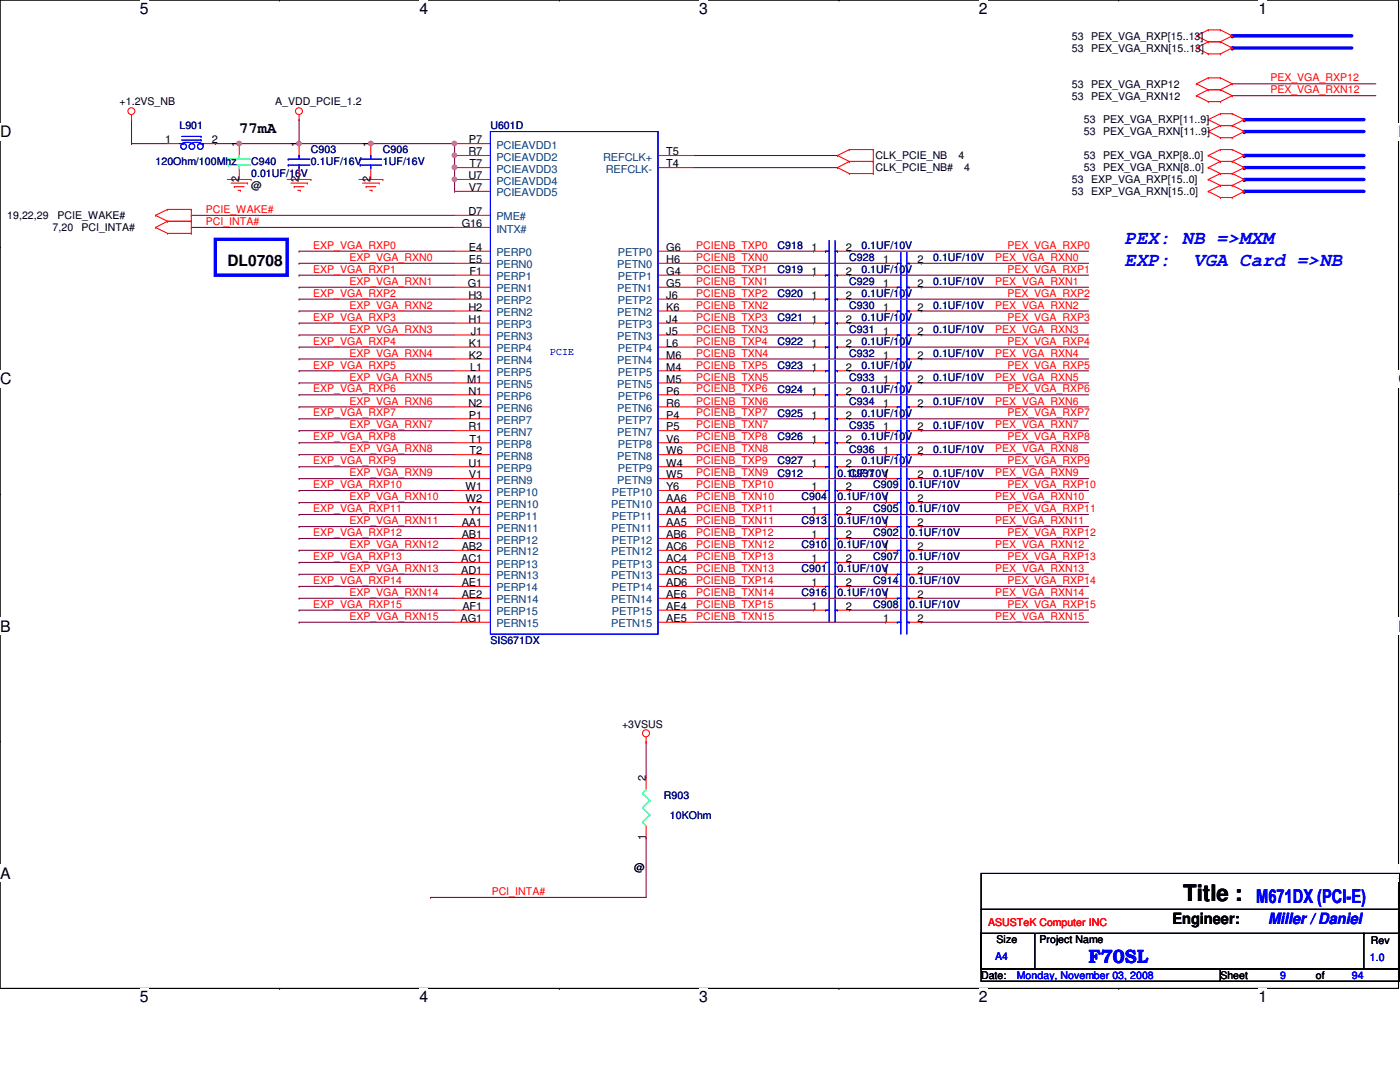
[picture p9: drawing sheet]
<svg xmlns="http://www.w3.org/2000/svg" width="279mm" height="216mm" viewBox="0 0 279 216" stroke-linecap="round" stroke-linejoin="round" font-family="sans-serif">
<path d="M0 0h279.1v197.2h-279.1z" fill="none" stroke="#000" stroke-width=".21"/>
<g fill="#fff">
<path d="M27.9 0h1.7v3.5h-1.7z"/>
<path d="M27.9 197.2h1.7v3.5h-1.7z"/>
</g>
<path d="M55.8 0h.1M55.8 197.2h.1" fill="none" stroke="#000" stroke-width=".21"/>
<g fill="#fff">
<path d="M83.7 0h1.7v3.5h-1.7z"/>
<path d="M83.7 197.2h1.7v3.5h-1.7z"/>
</g>
<path d="M111.6 0h.1M111.6 197.2h.1" fill="none" stroke="#000" stroke-width=".21"/>
<g fill="#fff">
<path d="M139.5 0h1.8v3.5h-1.8z"/>
<path d="M139.5 197.2h1.8v3.5h-1.8z"/>
</g>
<path d="M167.4 0h.1M167.4 197.2h.1" fill="none" stroke="#000" stroke-width=".21"/>
<g fill="#fff">
<path d="M195.3 0h1.8v3.5h-1.8z"/>
<path d="M195.3 197.2h1.8v3.5h-1.8z"/>
</g>
<path d="M223.3 0h.1M223.3 197.2h.1" fill="none" stroke="#000" stroke-width=".21"/>
<g fill="#fff">
<path d="M251.2 0h1.7v3.5h-1.7z"/>
<path d="M251.2 197.2h1.7v3.5h-1.7z"/>
<path d="M0 24.6h2.2v3.5h-2.2z"/>
<path d="M279.1 24.6h.3v3.5h-.3z"/>
<path d="M0 73.9h2.2v3.5h-2.2z"/>
<path d="M279.1 73.9h.3v3.5h-.3z"/>
</g>
<path d="M0 49.3h.1M279.1 49.3h.1" fill="none" stroke="#000" stroke-width=".21"/>
<g fill="#fff">
<path d="M0 123.2h2.1v3.5h-2.1z"/>
<path d="M279.1 123.2h.3v3.5h-.3z"/>
</g>
<path d="M0 98.6h.1M279.1 98.6h.1" fill="none" stroke="#000" stroke-width=".21"/>
<path d="M0 98.6h.1M279.1 98.6h.1" fill="none" stroke="#000" stroke-width=".2"/>
<g fill="#fff">
<path d="M0 172.6h2.1v3.4h-2.1z"/>
<path d="M279.1 172.6h.3v3.4h-.3z"/>
</g>
<path d="M0 147.9h.1M279.1 147.9h.1" fill="none" stroke="#000" stroke-width=".21"/>
<path d="M90.7 31h.1M90.7 28.7v2.3M169.5 97.9h.1M169.5 97.9h47.8M138.5 124.2h38.2M176.7 124.2h.1" fill="none" stroke="#800040" stroke-width=".21"/>
<circle cx="90.7" cy="31" r=".45" fill="#f0f"/>
<circle cx="90.7" cy="31" r=".45" fill="none" stroke="#f0f" stroke-width=".21"/>
<path d="M90.7 35.8h.1M90.7 33.4v2.4" fill="none" stroke="#800040" stroke-width=".21"/>
<circle cx="90.7" cy="35.8" r=".45" fill="#f0f"/>
<circle cx="90.7" cy="35.8" r=".45" fill="none" stroke="#f0f" stroke-width=".21"/>
<path d="M90.7 33.4h.1M90.7 31v2.4" fill="none" stroke="#800040" stroke-width=".21"/>
<circle cx="90.7" cy="33.4" r=".46" fill="#f0f"/>
<circle cx="90.7" cy="33.4" r=".46" fill="none" stroke="#f0f" stroke-width=".21"/>
<g fill="none" stroke="#800040" stroke-width=".21">
<path d="M74 28.7h.1M74 28.7h16.7M90.7 38.2h.1M90.7 35.8v2.4M138.5 31h28.6M167.1 31h.1M138.5 97.9h23.8M162.3 97.9h.1M128.9 148h.1M128.9 148v7.2M85.9 179.1h.1M128.9 167.1h.1"/>
<path d="M128.9 167.1v12h-43"/>
</g>
<circle cx="90.7" cy="28.6" r=".45" fill="#f0f"/>
<circle cx="90.7" cy="28.6" r=".45" fill="none" stroke="#f0f" stroke-width=".21"/>
<circle cx="74" cy="28.6" r=".46" fill="#f0f"/>
<circle cx="74" cy="28.6" r=".46" fill="none" stroke="#f0f" stroke-width=".21"/>
<g fill="none" stroke="#800040" stroke-width=".21">
<path d="M59.7 28.7h.1M59.7 28.7h14.3M138.5 33.4h28.6M167.1 33.4h.1M38.2 43h.1M38.2 43h52.5M138.5 52.5h38.2M138.5 54.9h23.8M138.5 57.3h38.2M138.5 59.7h23.8M162.3 54.9h.1M162.3 59.7h.1"/>
<path d="M169.5 54.9h.1M169.5 54.9h47.8M176.7 52.5h.1M176.7 57.3h.1M183.9 57.3h.1M183.9 57.3h33.4M138.5 62.1h38.2M138.5 64.5h23.8M138.5 66.8h38.2M138.5 69.3h23.8M138.5 71.6h38.2M138.5 74h23.8"/>
<path d="M138.5 76.4h38.2M138.5 78.8h23.8M162.3 64.5h.1M162.3 69.3h.1M162.3 74h.1M162.3 78.8h.1M176.7 62.1h.1M176.7 66.8h.1M176.7 71.6h.1M176.7 76.4h.1M138.5 88.3h23.8M138.5 90.7h38.2"/>
<path d="M138.5 93.1h23.8M138.5 95.5h38.2M138.5 81.2h38.2M138.5 83.6h23.8M138.5 85.9h38.2M162.3 83.6h.1M162.3 88.3h.1M162.3 93.1h.1M169.5 88.3h.1M169.5 93.1h.1M169.5 88.3h47.8M169.5 93.1h47.8"/>
<path d="M176.7 81.2h.1M176.7 85.9h.1M176.7 90.7h.1M176.7 95.5h.1M183.9 90.7h.1M183.9 95.5h.1M183.9 90.7h33.4M183.9 95.5h33.4M138.5 100.3h38.2M138.5 102.7h23.8M138.5 105.1h38.2M138.5 107.4h23.8"/>
<path d="M138.5 109.8h38.2M138.5 112.2h23.8M138.5 114.6h38.2M138.5 117h23.8M138.5 119.4h38.2M162.3 102.7h.1M162.3 107.4h.1M162.3 112.2h.1M162.3 117h.1M169.5 102.7h.1M169.5 107.4h.1M169.5 112.2h.1"/>
<path d="M169.5 117h.1M169.5 102.7h47.8M169.5 107.4h47.8M169.5 112.2h47.8M169.5 117h47.8M176.7 100.3h.1M176.7 105.1h.1M176.7 109.8h.1M176.7 114.6h.1M176.7 119.4h.1M183.9 100.3h.1M183.9 105.1h.1"/>
<path d="M183.9 109.8h.1M183.9 114.6h.1M183.9 119.4h.1M183.9 100.3h33.4M183.9 105.1h33.4M183.9 109.8h33.4M183.9 114.6h33.4M183.9 119.4h33.4M138.5 121.8h23.8M162.3 121.8h.1M169.5 121.8h.1M169.5 121.8h47.8"/>
<path d="M183.9 124.2h.1M183.9 124.2h33.4"/>
</g>
<circle cx="59.7" cy="28.6" r=".45" fill="#f0f"/>
<circle cx="59.7" cy="28.6" r=".45" fill="none" stroke="#f0f" stroke-width=".21"/>
<g fill="none" stroke="#800040" stroke-width=".21">
<path d="M26.2 28.7h.1M26.2 23.9h.1M26.2 28.7h7.2M26.2 23.9v4.8M47.8 28.7h.1M59.7 23.9h.1M59.7 23.9v4.8h-11.9M38.2 45.4h.1M38.2 45.4h52.5M138.5 50.1h23.8M162.3 50.1h.1M169.5 59.7h.1"/>
<path d="M169.5 50.1h.1M169.5 59.7h47.8M169.5 50.1h47.8M183.9 52.5h.1M183.9 52.5h33.4M169.5 64.5h.1M169.5 74h.1M169.5 78.8h.1M169.5 69.3h.1M169.5 64.5h47.8M169.5 74h47.8M169.5 78.8h47.8"/>
<path d="M169.5 69.3h47.8M183.9 62.1h.1M183.9 66.8h.1M183.9 76.4h.1M183.9 71.6h.1M183.9 62.1h33.4M183.9 66.8h33.4M183.9 76.4h33.4M183.9 71.6h33.4M169.5 83.6h.1M169.5 83.6h47.8M183.9 81.2h.1"/>
<path d="M183.9 85.9h.1M183.9 81.2h33.4M183.9 85.9h33.4"/>
</g>
<circle cx="47.7" cy="28.6" r=".45" fill="#f0f"/>
<circle cx="47.7" cy="28.6" r=".45" fill="none" stroke="#f0f" stroke-width=".21"/>
<g fill="none" stroke="#800040" stroke-width=".21">
<path d="M43 28.7h.1M43 28.7h4.8M59.7 50.1h.1M59.7 52.5h.1M59.7 54.9h.1M59.7 57.3h.1M59.7 59.7h.1M59.7 50.1h31M59.7 52.5h31M59.7 54.9h31M59.7 57.3h31M59.7 59.7h31"/>
<path d="M59.7 62.1h.1M59.7 64.5h.1M59.7 66.8h.1M59.7 69.3h.1M59.7 71.6h.1M59.7 74h.1M59.7 76.4h.1M59.7 78.8h.1M59.7 62.1h31M59.7 64.5h31M59.7 66.8h31M59.7 69.3h31"/>
<path d="M59.7 71.6h31M59.7 74h31M59.7 76.4h31M59.7 78.8h31M59.7 81.2h.1M59.7 83.6h.1M59.7 85.9h.1M59.7 88.3h.1M59.7 90.7h.1M59.7 93.1h.1M59.7 95.5h.1M59.7 97.9h.1"/>
<path d="M59.7 81.2h31M59.7 83.6h31M59.7 85.9h31M59.7 88.3h31M59.7 90.7h31M59.7 93.1h31M59.7 95.5h31M59.7 97.9h31M59.7 100.3h.1M59.7 102.7h.1M59.7 105.1h.1M59.7 107.4h.1"/>
<path d="M59.7 109.8h.1M59.7 112.2h.1M59.7 117h.1M59.7 119.4h.1M59.7 114.6h.1M59.7 100.3h31M59.7 102.7h31M59.7 105.1h31M59.7 107.4h31M59.7 109.8h31M59.7 112.2h31M59.7 117h31"/>
<path d="M59.7 119.4h31M59.7 114.6h31M59.7 121.8h.1M59.7 124.2h.1M59.7 121.8h31M59.7 124.2h31"/>
</g>
<path d="M245.9 9.6h23.9" fill="none" stroke="#00f" stroke-width=".68"/>
<circle cx="245.9" cy="9.6" r=".34" fill="#00f"/>
<path d="M245.9 7.2h23.9" fill="none" stroke="#00f" stroke-width=".68"/>
<circle cx="245.9" cy="7.2" r=".34" fill="#00f"/>
<path d="M245.9 16.7h.1M245.9 16.7h28.7" fill="none" stroke="#800040" stroke-width=".21"/>
<path d="M248.3 31h23.9" fill="none" stroke="#00f" stroke-width=".68"/>
<circle cx="248.3" cy="31" r=".34" fill="#00f"/>
<path d="M248.3 33.4h23.9" fill="none" stroke="#00f" stroke-width=".68"/>
<circle cx="248.3" cy="33.4" r=".34" fill="#00f"/>
<path d="M248.3 35.8h23.9" fill="none" stroke="#00f" stroke-width=".68"/>
<circle cx="248.3" cy="35.8" r=".34" fill="#00f"/>
<path d="M248.3 38.2h23.9" fill="none" stroke="#00f" stroke-width=".68"/>
<circle cx="248.3" cy="38.2" r=".34" fill="#00f"/>
<path d="M245.9 19.1h.1M245.9 19.1h28.7" fill="none" stroke="#800040" stroke-width=".21"/>
<path d="M248.3 26.2h23.9" fill="none" stroke="#00f" stroke-width=".68"/>
<circle cx="248.3" cy="26.2" r=".34" fill="#00f"/>
<path d="M248.3 23.9h23.9" fill="none" stroke="#00f" stroke-width=".68"/>
<circle cx="248.3" cy="23.9" r=".34" fill="#00f"/>
<g fill="none" stroke="#f00" stroke-width=".21">
<path d="M238.8 7.2h.1M238.8 9.6h.1M238.8 16.7h.1M238.8 19.1h.1M238.8 7.2l2.3 1.1M238.8 9.6l2.3 1.2M238.8 16.7l2.3 1.2M238.8 19.1l2.3 1.2M241.1 6h.1M241.1 8.3h.1M241.1 10.8h.1M241.1 15.5h.1"/>
<path d="M241.1 17.9h.1M241.1 6l-2.3 1.2M241.1 6h2.4M241.1 8.3h2.4M241.1 8.3l-2.3 1.3M241.1 10.8h2.4M241.1 15.5l-2.3 1.2M241.1 15.5h2.4M241.1 17.9h2.4M241.1 17.9l-2.3 1.2M243.5 6h.1M243.5 8.3h.1"/>
<path d="M243.5 10.8h.1M243.5 15.5h.1M243.5 17.9h.1M243.5 6l2.4 1.2M243.5 8.3l2.4 1.3M243.5 15.5l2.4 1.2M243.5 17.9l2.4 1.2M245.9 7.2h.1M245.9 9.6h.1M245.9 16.7h.1M245.9 19.1h.1M245.9 7.2l-2.4 1.1"/>
<path d="M245.9 9.6l-2.4 1.2M245.9 16.7l-2.4 1.2M245.9 19.1l-2.4 1.2M26.2 23.9h.1M26.2 22.9v1M33.4 28.7h2.4M40.6 28.7h2.4M45.4 35.8h4.7M46.1 36.5h3.3M46.8 37.3h.1M46.8 37.3h1.9M47.5 38h.5"/>
<path d="M47.8 28.7v2.3M47.8 33.4v2.4M48 38h.1M49.4 36.5h.1M50.1 35.8h.1M57.3 35.8h4.8M58 36.5h3.3M58.7 37.3h.1M58.7 37.3h2M59.4 38h.5M59.7 23.9h.1M59.7 22.9v1"/>
<path d="M59.7 28.7v2.3M59.7 33.4v2.4M59.9 38h.1M61.3 36.5h.1M62.1 35.8h.1M71.6 35.8h4.8M72.3 36.5h3.4M73.1 37.3h.1M73.1 37.3h1.9M73.8 38h.5M74 28.7v2.3M74 33.4v2.4"/>
<path d="M74.3 38h.1M75.7 36.5h.1M76.4 35.8h.1M90.7 35.8h7.2M90.7 28.7h7.2M90.7 31h7.2M90.7 33.4h7.2M90.7 38.2h7.2M131.3 31h7.2M131.3 33.4h7.2M167.1 31h.1M167.1 33.4h.1"/>
<path d="M167.1 31l2.4 1.2M167.1 33.4l2.4 1.2M169.5 29.8h.1M169.5 32.2h.1M169.5 34.6h.1M169.5 29.8l-2.4 1.2M169.5 29.8h4.8M169.5 32.2h4.8M169.5 32.2l-2.4 1.2M169.5 34.6h4.8M174.3 29.8h.1M174.3 32.2h.1"/>
<path d="M174.3 34.6h.1M174.3 29.8v4.8M241.1 31h.1M241.1 33.4h.1M241.1 35.8h.1M241.1 38.2h.1M241.1 26.2h.1M241.1 23.9h.1M241.1 20.3h.1M241.1 31l2.4 1.2M241.1 33.4l2.4 1.2M241.1 35.8l2.4 1.2"/>
<path d="M241.1 38.2l2.4 1.2M241.1 26.2l2.4 1.3M241.1 23.9l2.4 1.2M241.1 20.3h2.4M243.5 29.8h.1M243.5 32.2h.1M243.5 34.6h.1M243.5 37h.1M243.5 39.4h.1M243.5 25.1h.1M243.5 27.5h.1M243.5 22.7h.1"/>
<path d="M243.5 20.3h.1M243.5 29.8h2.4M243.5 32.2h2.4M243.5 34.6h2.4M243.5 29.8l-2.4 1.2M243.5 32.2l-2.4 1.2M243.5 34.6l-2.4 1.2M243.5 37h2.4M243.5 37l-2.4 1.2M243.5 39.4h2.4M243.5 25.1l-2.4 1.1M243.5 25.1h2.4"/>
<path d="M243.5 27.5h2.4M243.5 22.7l-2.4 1.2M243.5 22.7h2.4M245.9 29.8h.1M245.9 32.2h.1M245.9 34.6h.1M245.9 37h.1M245.9 39.4h.1M245.9 25.1h.1M245.9 27.5h.1M245.9 22.7h.1M245.9 29.8l2.4 1.2"/>
<path d="M245.9 32.2l2.4 1.2M245.9 34.6l2.4 1.2M245.9 37l2.4 1.2M245.9 25.1l2.4 1.1M245.9 22.7l2.4 1.2M248.3 31h.1M248.3 33.4h.1M248.3 35.8h.1M248.3 38.2h.1M248.3 26.2h.1M248.3 23.9h.1M248.3 31l-2.4 1.2"/>
<path d="M248.3 33.4l-2.4 1.2M248.3 35.8l-2.4 1.2M248.3 38.2l-2.4 1.2M248.3 26.2l-2.4 1.3M248.3 23.9l-2.4 1.2M31 43h.1M31 45.4h.1M31 43l2.4 1.2M31 45.4l2.4 1.2M33.4 41.8h.1M33.4 44.2h.1M33.4 46.6h.1"/>
<path d="M33.4 41.8l-2.4 1.2M33.4 41.8h4.8M33.4 44.2h4.8M33.4 44.2l-2.4 1.2M33.4 46.6h4.8M38.2 41.8h.1M38.2 44.2h.1M38.2 46.6h.1M38.2 41.8v4.8M90.7 59.7h7.2M90.7 52.5h7.2M90.7 50.1h7.2"/>
<path d="M90.7 54.9h7.2M90.7 57.3h7.2M90.7 43h7.2M90.7 45.4h7.2M131.3 59.7h7.2M131.3 52.5h7.2M131.3 50.1h7.2M131.3 54.9h7.2M131.3 57.3h7.2M162.3 59.7h2.5M162.3 50.1h2.5M162.3 54.9h2.5"/>
<path d="M167.1 59.7h2.4M167.1 50.1h2.4M167.1 54.9h2.4M176.7 52.5h2.4M176.7 57.3h2.4M181.4 52.5h2.5M181.4 57.3h2.5M90.7 78.8h7.2M90.7 71.6h7.2M90.7 64.5h7.2M90.7 62.1h7.2M90.7 66.8h7.2"/>
<path d="M90.7 74h7.2M90.7 69.3h7.2M90.7 76.4h7.2M131.3 78.8h7.2M131.3 71.6h7.2M131.3 64.5h7.2M131.3 62.1h7.2M131.3 66.8h7.2M131.3 74h7.2M131.3 69.3h7.2M131.3 76.4h7.2M162.3 78.8h2.5"/>
<path d="M162.3 64.5h2.5M162.3 74h2.5M162.3 69.3h2.5M167.1 78.8h2.4M167.1 64.5h2.4M167.1 74h2.4M167.1 69.3h2.4M176.7 71.6h2.4M176.7 62.1h2.4M176.7 66.8h2.4M176.7 76.4h2.4M181.4 71.6h2.5"/>
<path d="M181.4 62.1h2.5M181.4 66.8h2.5M181.4 76.4h2.5M90.7 85.9h7.2M90.7 93.1h7.2M90.7 97.9h7.2M90.7 95.5h7.2M90.7 81.2h7.2M90.7 88.3h7.2M90.7 90.7h7.2M90.7 83.6h7.2M131.3 85.9h7.2"/>
<path d="M131.3 93.1h7.2M131.3 97.9h7.2M131.3 95.5h7.2M131.3 81.2h7.2M131.3 88.3h7.2M131.3 90.7h7.2M131.3 83.6h7.2M162.3 93.1h2.5M162.3 97.9h2.5M162.3 88.3h2.5M162.3 83.6h2.5M167.1 93.1h2.4"/>
<path d="M167.1 97.9h2.4M167.1 88.3h2.4M167.1 83.6h2.4M176.7 85.9h2.4M176.7 95.5h2.4M176.7 81.2h2.4M176.7 90.7h2.4M181.4 85.9h2.5M181.4 95.5h2.5M181.4 81.2h2.5M181.4 90.7h2.5M90.7 100.3h7.2"/>
<path d="M90.7 112.2h7.2M90.7 102.7h7.2M90.7 114.6h7.2M90.7 105.1h7.2M90.7 119.4h7.2M90.7 107.4h7.2M90.7 109.8h7.2M90.7 117h7.2M131.3 100.3h7.2M131.3 112.2h7.2M131.3 102.7h7.2M131.3 114.6h7.2"/>
<path d="M131.3 105.1h7.2M131.3 119.4h7.2M131.3 107.4h7.2M131.3 109.8h7.2M131.3 117h7.2M162.3 112.2h2.5M162.3 102.7h2.5M162.3 107.4h2.5M162.3 117h2.5M167.1 112.2h2.4M167.1 102.7h2.4M167.1 107.4h2.4"/>
<path d="M167.1 117h2.4M176.7 100.3h2.4M176.7 114.6h2.4M176.7 105.1h2.4M176.7 119.4h2.4M176.7 109.8h2.4M181.4 100.3h2.5M181.4 114.6h2.5M181.4 105.1h2.5M181.4 119.4h2.5M181.4 109.8h2.5M90.7 124.2h7.2"/>
<path d="M90.7 121.8h7.2M131.3 124.2h7.2M131.3 121.8h7.2M162.3 121.8h2.5M167.1 121.8h2.4M176.7 124.2h2.4M181.4 124.2h2.5M128.9 148h.1M128.9 147.1v.9M128.9 155.2v2.4M128.9 164.8v2.3"/>
<circle cx="26.2" cy="22.2" r=".69"/>
<circle cx="59.7" cy="22.2" r=".69"/>
<circle cx="128.9" cy="146.3" r=".7"/>
</g>
<path d="M195.8 174.3h83.6v19.1h-83.6zM195.8 186.2h10.7v7.2h-10.7zM195.8 193.4h47.7v2.4h-47.7zM195.8 181.4h83.6M206.8 186.2h65.4M243.5 193.4h35.9v2.4h-35.9zM272.2 186.2h7.2v7.2h-7.2zM272.2 186.2h.1M279.4 181.4h.1" fill="none" stroke="#000" stroke-width=".21"/>
<path d="M43 47.8h14.3v7.1h-14.3z" fill="none" stroke="#00f" stroke-width=".68"/>
<g fill="none" stroke="#00f" stroke-width=".21">
<path d="M35.8 28.7h.7M36.3 27.9h3.8M36.3 27.2h3.8M36.5 28.5l.8-.1 .9 .1M36.5 28.7h.1M38.4 28.5l.8-.1 .9 .2M39.9 28.7h.7M40.1 27.9h.1M40.1 27.2h.1M40.6 28.7h.1M57.5 31.7h.1M57.5 32.9h.1"/>
<path d="M57.5 31.7h4.3M57.5 32.9h4.3M59.7 31h.1M59.7 33.4h.1M59.7 31v.7M59.7 32.9v.5M71.9 31.7h.1M71.9 32.9h.1M71.9 31.7h4.3M71.9 32.9h4.3M74 31h.1M74 33.4h.1"/>
<path d="M74 31v.7M74 32.9v.5M97.9 26.2h33.4v100.3h-33.4zM164.8 59.7h.1M164.8 50.1h.1M164.8 54.9h.1M164.8 59.7h.7M164.8 50.1h.7M164.8 54.9h.7M165.5 52.3h.1M165.5 57.1h.1M165.5 48v4.3"/>
<path d="M165.5 52.7v4.4M165.5 57.5v4.3M166.7 52.3h.1M166.7 57.1h.1M166.7 48v4.3M166.7 52.7v4.4M166.7 57.5v4.3M166.7 59.7h.4M166.7 50.1h.4M166.7 54.9h.4M167.1 59.7h.1M167.1 50.1h.1"/>
<path d="M167.1 54.9h.1M179.1 52.5h.1M179.1 57.3h.1M179.1 52.5h.7M179.1 57.3h.7M179.8 54.7h.1M179.8 59.4h.1M179.8 50.4v4.3M179.8 55.2v4.2M179.8 59.9v4.3M181 54.7h.1M181 59.4h.1"/>
<path d="M181 50.4v4.3M181 55.2v4.2M181 59.9v4.3M181 52.5h.4M181 57.3h.4M181.4 52.5h.1M181.4 57.3h.1M164.8 78.8h.1M164.8 64.5h.1M164.8 74h.1M164.8 69.3h.1M164.8 78.8h.7"/>
<path d="M164.8 64.5h.7M164.8 74h.7M164.8 69.3h.7M165.5 61.8h.1M165.5 66.6h.1M165.5 76.2h.1M165.5 71.4h.1M165.5 62.3v4.3M165.5 67.1v4.3M165.5 71.9v4.3M165.5 76.6v4.3M166.7 61.8h.1"/>
<path d="M166.7 66.6h.1M166.7 76.2h.1M166.7 71.4h.1M166.7 62.3v4.3M166.7 67.1v4.3M166.7 71.9v4.3M166.7 76.6v4.3M166.7 78.8h.4M166.7 64.5h.4M166.7 74h.4M166.7 69.3h.4M167.1 78.8h.1"/>
<path d="M167.1 64.5h.1M167.1 74h.1M167.1 69.3h.1M179.1 71.6h.1M179.1 62.1h.1M179.1 66.8h.1M179.1 76.4h.1M179.1 71.6h.7M179.1 62.1h.7M179.1 66.8h.7M179.1 76.4h.7M179.8 73.8h.1"/>
<path d="M179.8 64.2h.1M179.8 69h.1M179.8 78.6h.1M179.8 64.7v4.3M179.8 69.5v4.3M179.8 74.3v4.3M179.8 79v4.3M181 73.8h.1M181 64.2h.1M181 69h.1M181 78.6h.1M181 64.7v4.3"/>
<path d="M181 69.5v4.3M181 74.3v4.3M181 79v4.3M181 71.6h.4M181 62.1h.4M181 66.8h.4M181 76.4h.4M181.4 71.6h.1M181.4 62.1h.1M181.4 66.8h.1M181.4 76.4h.1M164.8 93.1h.1"/>
<path d="M164.8 97.9h.1M164.8 88.3h.1M164.8 83.6h.1M164.8 93.1h.7M164.8 97.9h.7M164.8 88.3h.7M164.8 83.6h.7M165.5 80.9h.1M165.5 95.2h.1M165.5 90.5h.1M165.5 85.7h.1M165.5 81.4v4.3"/>
<path d="M165.5 86.2v4.3M165.5 91v4.2M165.5 95.8v4.2M166.7 80.9h.1M166.7 95.2h.1M166.7 90.5h.1M166.7 85.7h.1M166.7 81.4v4.3M166.7 86.2v4.3M166.7 91v4.2M166.7 95.8v4.2M166.7 93.1h.4"/>
<path d="M166.7 97.9h.4M166.7 88.3h.4M166.7 83.6h.4M167.1 93.1h.1M167.1 97.9h.1M167.1 88.3h.1M167.1 83.6h.1M179.1 85.9h.1M179.1 95.5h.1M179.1 81.2h.1M179.1 90.7h.1M179.1 85.9h.7"/>
<path d="M179.1 95.5h.7M179.1 81.2h.7M179.1 90.7h.7M179.8 88.1h.1M179.8 97.7h.1M179.8 83.3h.1M179.8 92.9h.1M179.8 83.8v4.3M179.8 88.6v4.3M179.8 93.3v4.4M179.8 98.1v4.3M181 88.1h.1"/>
<path d="M181 97.7h.1M181 83.3h.1M181 92.9h.1M181 83.8v4.3M181 88.6v4.3M181 93.3v4.4M181 98.1v4.3M181 85.9h.4M181 95.5h.4M181 81.2h.4M181 90.7h.4M181.4 85.9h.1"/>
<path d="M181.4 95.5h.1M181.4 81.2h.1M181.4 90.7h.1M164.8 112.2h.1M164.8 102.7h.1M164.8 107.4h.1M164.8 117h.1M164.8 112.2h.7M164.8 102.7h.7M164.8 107.4h.7M164.8 117h.7M165.5 114.4h.1"/>
<path d="M165.5 104.8h.1M165.5 100h.1M165.5 109.6h.1M165.5 119.1h.1M165.5 100.5v4.3M165.5 105.3v4.3M165.5 110.1v4.3M165.5 114.9v4.2M165.5 119.6v4.3M166.7 114.4h.1M166.7 104.8h.1M166.7 100h.1"/>
<path d="M166.7 109.6h.1M166.7 119.1h.1M166.7 100.5v4.3M166.7 105.3v4.3M166.7 110.1v4.3M166.7 114.9v4.2M166.7 119.6v4.3M166.7 112.2h.4M166.7 102.7h.4M166.7 107.4h.4M166.7 117h.4M167.1 112.2h.1"/>
<path d="M167.1 102.7h.1M167.1 107.4h.1M167.1 117h.1M179.1 100.3h.1M179.1 114.6h.1M179.1 105.1h.1M179.1 119.4h.1M179.1 109.8h.1M179.1 100.3h.7M179.1 114.6h.7M179.1 105.1h.7M179.1 119.4h.7"/>
<path d="M179.1 109.8h.7M179.8 102.4h.1M179.8 116.8h.1M179.8 107.2h.1M179.8 112h.1M179.8 102.9v4.3M179.8 107.7v4.3M179.8 112.4v4.4M179.8 117.2v4.3M181 102.4h.1M181 116.8h.1M181 107.2h.1"/>
<path d="M181 112h.1M181 102.9v4.3M181 107.7v4.3M181 112.4v4.4M181 117.2v4.3M181 100.3h.4M181 114.6h.4M181 105.1h.4M181 119.4h.4M181 109.8h.4M181.4 100.3h.1M181.4 114.6h.1"/>
<path d="M181.4 105.1h.1M181.4 119.4h.1M181.4 109.8h.1M164.8 121.8h.1M164.8 121.8h.7M165.5 123.9h.1M166.7 123.9h.1M166.7 121.8h.4M167.1 121.8h.1M179.1 124.2h.1M179.1 124.2h.7M179.8 126.3h.1"/>
<path d="M179.8 121.5h.1M179.8 122v4.3M181 126.3h.1M181 121.5h.1M181 122v4.3M181 124.2h.4M181.4 124.2h.1"/>
<circle cx="36.6" cy="29.2" r=".57"/>
<circle cx="38.3" cy="29.2" r=".57"/>
<circle cx="40" cy="29.2" r=".57"/>
</g>
<g fill="none" stroke="#00ff80" stroke-width=".21">
<path d="M45.6 31.7h.1M45.6 32.9h.1M45.6 31.7h4.3M45.6 32.9h4.3M47.8 31h.1M47.8 33.4h.1M47.8 31v.7M47.8 32.9v.5M128.2 158.3h.1M128.2 158.3l1.5 1.4M128.9 157.6h.1M128.9 157.6l-.7 .7"/>
<path d="M129.7 159.7h.1M129.7 159.7l-1.5 1.5M128.2 164h.1M128.2 161.2h.1M128.2 164l.7 .8M128.2 161.2l1.5 1.4M129.7 162.6h.1M129.7 162.6l-1.5 1.4"/>
</g>
<circle cx="90.7" cy="31" r=".45" fill="#f0f"/>
<circle cx="90.7" cy="31" r=".45" fill="none" stroke="#f0f" stroke-width=".21"/>
<circle cx="90.7" cy="35.8" r=".45" fill="#f0f"/>
<circle cx="90.7" cy="35.8" r=".45" fill="none" stroke="#f0f" stroke-width=".21"/>
<circle cx="90.7" cy="33.4" r=".46" fill="#f0f"/>
<circle cx="90.7" cy="33.4" r=".46" fill="none" stroke="#f0f" stroke-width=".21"/>
<circle cx="90.7" cy="28.6" r=".45" fill="#f0f"/>
<circle cx="90.7" cy="28.6" r=".45" fill="none" stroke="#f0f" stroke-width=".21"/>
<circle cx="74" cy="28.6" r=".46" fill="#f0f"/>
<circle cx="74" cy="28.6" r=".46" fill="none" stroke="#f0f" stroke-width=".21"/>
<circle cx="59.7" cy="28.6" r=".45" fill="#f0f"/>
<circle cx="59.7" cy="28.6" r=".45" fill="none" stroke="#f0f" stroke-width=".21"/>
<circle cx="47.7" cy="28.6" r=".45" fill="#f0f"/>
<circle cx="47.7" cy="28.6" r=".45" fill="none" stroke="#f0f" stroke-width=".21"/>
<text font-size="4.5" x="236.1" y="179.7">Title :</text>
<g font-size="3.8" fill="#00f">
<text x="224.5" y="48.6">PEX: NB =&gt;MXM</text>
<text x="224.5" y="53">EXP:</text>
<text x="238.2" y="53">VGA Card =&gt;NB</text>
<text x="250.7" y="180.3">M671DX (PCI-E)</text>
<text x="217.3" y="192.2">F70SL</text>
</g>
<g font-size="3.1">
<text x="27.9" y="2.8">5</text>
<text x="83.7" y="2.8">4</text>
<text x="139.5" y="2.8">3</text>
<text x="195.3" y="2.8">2</text>
<text x="251.2" y="2.8">1</text>
<text x="0" y="27.4">D</text>
<text x="47.8" y="26.5">77mA</text>
<text x="279.1" y="27.4">D</text>
<text x="45.4" y="53">DL0708</text>
<text x="0" y="76.7">C</text>
<text x="279.1" y="76.7">C</text>
<text x="0" y="126">B</text>
<text x="279.1" y="126">B</text>
<text x="0" y="175.3">A</text>
<text x="279.1" y="175.3">A</text>
<text x="234" y="184.3">Engineer:</text>
<text x="27.9" y="200">5</text>
<text x="83.7" y="200">4</text>
<text x="139.5" y="200">3</text>
<text x="195.3" y="200">2</text>
<text x="251.2" y="200">1</text>
</g>
<text font-size="3.1" fill="#00f" x="253.1" y="184.3">Miller / Daniel</text>
<g font-size="2.2">
<text x="33" y="28.6">1</text>
<text x="42.2" y="28.6">2</text>
<text x="47.7" y="29.4" transform="rotate(-90 47.7 29.4)">1</text>
<text x="59.6" y="29.4" transform="rotate(-90 59.6 29.4)">1</text>
<text x="74" y="29.4" transform="rotate(-90 74 29.4)">1</text>
<text x="93.6" y="28.6">P7</text>
<text x="93.5" y="31">R7</text>
<text x="93.5" y="35.8">U7</text>
<text x="93.7" y="33.4">T7</text>
<text x="133" y="31">T5</text>
<text x="133" y="33.4">T4</text>
<text x="47.7" y="36.3" transform="rotate(-90 47.7 36.3)">2</text>
<text x="59.6" y="36.3" transform="rotate(-90 59.6 36.3)">2</text>
<text x="74" y="36.3" transform="rotate(-90 74 36.3)">2</text>
<text x="93.6" y="38.1">V7</text>
<text x="92.2" y="45.3">G16</text>
<text x="93.5" y="42.9">D7</text>
<text x="93.6" y="50.1">E4</text>
<text x="93.6" y="52.5">E5</text>
<text x="133" y="50.1">G6</text>
<text x="133" y="52.5">H6</text>
<text x="161.9" y="50.1">1</text>
<text x="168.8" y="50.1">2</text>
<text x="176.2" y="52.5">1</text>
<text x="183.1" y="52.5">2</text>
<text x="93.3" y="57.3">G1</text>
<text x="93.5" y="59.6">H3</text>
<text x="93.7" y="54.9">F1</text>
<text x="133" y="59.6">J6</text>
<text x="133" y="54.9">G4</text>
<text x="133" y="57.3">G5</text>
<text x="161.9" y="59.6">1</text>
<text x="161.9" y="54.9">1</text>
<text x="168.8" y="59.6">2</text>
<text x="168.8" y="54.9">2</text>
<text x="176.2" y="57.3">1</text>
<text x="183.1" y="57.3">2</text>
<text x="93.5" y="62">H2</text>
<text x="93.5" y="64.4">H1</text>
<text x="133" y="64.4">J4</text>
<text x="133" y="62">K6</text>
<text x="161.9" y="64.4">1</text>
<text x="168.8" y="64.4">2</text>
<text x="176.2" y="62">1</text>
<text x="183.1" y="62">2</text>
<text x="93.6" y="69.2">K1</text>
<text x="93.6" y="71.6">K2</text>
<text x="93.9" y="66.8">J1</text>
<text x="133" y="69.2">L6</text>
<text x="133" y="66.8">J5</text>
<text x="133" y="71.6">M6</text>
<text x="161.9" y="69.2">1</text>
<text x="168.8" y="69.2">2</text>
<text x="176.2" y="71.6">1</text>
<text x="176.2" y="66.8">1</text>
<text x="183.1" y="71.6">2</text>
<text x="183.1" y="66.8">2</text>
<text x="93.2" y="76.4">M1</text>
<text x="93.9" y="74">L1</text>
<text x="133" y="74">M4</text>
<text x="133" y="76.4">M5</text>
<text x="161.9" y="74">1</text>
<text x="168.8" y="74">2</text>
<text x="176.2" y="76.4">1</text>
<text x="183.1" y="76.4">2</text>
<text x="93.5" y="78.7">N1</text>
<text x="93.5" y="81.2">N2</text>
<text x="93.6" y="83.5">P1</text>
<text x="133" y="78.7">P6</text>
<text x="133" y="83.5">P4</text>
<text x="133" y="81.2">R6</text>
<text x="161.9" y="78.7">1</text>
<text x="161.9" y="83.5">1</text>
<text x="168.8" y="78.7">2</text>
<text x="168.8" y="83.5">2</text>
<text x="176.2" y="81.2">1</text>
<text x="183.1" y="81.2">2</text>
<text x="93.5" y="85.9">R1</text>
<text x="93.7" y="88.3">T1</text>
<text x="133" y="88.3">V6</text>
<text x="133" y="85.9">P5</text>
<text x="161.9" y="88.3">1</text>
<text x="168.8" y="88.3">2</text>
<text x="176.2" y="85.9">1</text>
<text x="183.1" y="85.9">2</text>
<text x="93.5" y="93.1">U1</text>
<text x="93.6" y="95.5">V1</text>
<text x="93.7" y="90.7">T2</text>
<text x="133" y="93.1">W4</text>
<text x="133" y="90.7">W6</text>
<text x="133" y="95.5">W5</text>
<text x="161.9" y="93.1">1</text>
<text x="168.8" y="93.1">2</text>
<text x="176.2" y="95.5">1</text>
<text x="176.2" y="90.7">1</text>
<text x="183.1" y="95.5">2</text>
<text x="183.1" y="90.7">2</text>
<text x="92.9" y="97.8">W1</text>
<text x="92.9" y="100.2">W2</text>
<text x="133" y="97.8">Y6</text>
<text x="133" y="100.2">AA6</text>
<text x="161.9" y="97.8">1</text>
<text x="168.8" y="97.8">2</text>
<text x="176.2" y="100.2">1</text>
<text x="183.1" y="100.2">2</text>
<text x="92.2" y="105">AA1</text>
<text x="92.2" y="107.4">AB1</text>
<text x="93.6" y="102.6">Y1</text>
<text x="133" y="102.6">AA4</text>
<text x="133" y="107.4">AB6</text>
<text x="133" y="105">AA5</text>
<text x="161.9" y="102.6">1</text>
<text x="161.9" y="107.4">1</text>
<text x="168.8" y="102.6">2</text>
<text x="168.8" y="107.4">2</text>
<text x="176.2" y="105">1</text>
<text x="183.1" y="105">2</text>
<text x="92" y="112.2">AC1</text>
<text x="92.2" y="109.8">AB2</text>
<text x="133" y="112.2">AC4</text>
<text x="133" y="109.8">AC6</text>
<text x="161.9" y="112.2">1</text>
<text x="168.8" y="112.2">2</text>
<text x="176.2" y="109.8">1</text>
<text x="183.1" y="109.8">2</text>
<text x="92" y="114.6">AD1</text>
<text x="92.2" y="117">AE1</text>
<text x="92.2" y="119.3">AE2</text>
<text x="133" y="117">AD6</text>
<text x="133" y="114.6">AC5</text>
<text x="133" y="119.3">AE6</text>
<text x="161.9" y="117">1</text>
<text x="168.8" y="117">2</text>
<text x="176.2" y="114.6">1</text>
<text x="176.2" y="119.3">1</text>
<text x="183.1" y="114.6">2</text>
<text x="183.1" y="119.3">2</text>
<text x="91.9" y="124.1">AG1</text>
<text x="92.3" y="121.7">AF1</text>
<text x="133" y="121.7">AE4</text>
<text x="133" y="124.1">AE5</text>
<text x="161.9" y="121.7">1</text>
<text x="168.8" y="121.7">2</text>
<text x="176.2" y="124.1">1</text>
<text x="183.1" y="124.1">2</text>
<text x="128.9" y="155.9" transform="rotate(-90 128.9 155.9)">2</text>
<text x="128.9" y="167.6" transform="rotate(-90 128.9 167.6)">1</text>
</g>
<g font-size="2.2" fill="#004080">
<text x="99.1" y="29.7">PCIEAVDD1</text>
<text x="99.1" y="32">PCIEAVDD2</text>
<text x="99.1" y="34.5">PCIEAVDD3</text>
<text x="120.4" y="32">REFCLK+</text>
<text x="120.9" y="34.5">REFCLK-</text>
<text x="99.1" y="36.8">PCIEAVDD4</text>
<text x="99.1" y="39.2">PCIEAVDD5</text>
<text x="99.1" y="44">PME#</text>
<text x="99.1" y="46.4">INTX#</text>
<text x="99.1" y="51.1">PERP0</text>
<text x="99.1" y="53.6">PERN0</text>
<text x="123.2" y="53.6">PETN0</text>
<text x="123.3" y="51.1">PETP0</text>
<text x="99.1" y="55.9">PERP1</text>
<text x="99.1" y="58.3">PERN1</text>
<text x="123.2" y="58.3">PETN1</text>
<text x="123.3" y="55.9">PETP1</text>
<text x="99.1" y="60.7">PERP2</text>
<text x="99.1" y="63.1">PERN2</text>
<text x="99.1" y="65.5">PERP3</text>
<text x="123.2" y="63.1">PETN2</text>
<text x="123.3" y="60.7">PETP2</text>
<text x="123.3" y="65.5">PETP3</text>
<text x="99.1" y="67.9">PERN3</text>
<text x="99.1" y="70.3">PERP4</text>
<text x="123.2" y="67.9">PETN3</text>
<text x="123.3" y="70.3">PETP4</text>
<text x="99.1" y="72.6">PERN4</text>
<text x="99.1" y="75">PERP5</text>
<text x="99.1" y="77.4">PERN5</text>
<text x="123.2" y="72.6">PETN4</text>
<text x="123.2" y="77.4">PETN5</text>
<text x="123.3" y="75">PETP5</text>
<text x="99.1" y="79.8">PERP6</text>
<text x="99.1" y="82.2">PERN6</text>
<text x="123.2" y="82.2">PETN6</text>
<text x="123.3" y="79.8">PETP6</text>
<text x="99.1" y="84.6">PERP7</text>
<text x="99.1" y="87">PERN7</text>
<text x="99.1" y="89.4">PERP8</text>
<text x="123.2" y="87">PETN7</text>
<text x="123.3" y="89.4">PETP8</text>
<text x="123.3" y="84.6">PETP7</text>
<text x="99.1" y="91.7">PERN8</text>
<text x="99.1" y="94.1">PERP9</text>
<text x="123.2" y="91.7">PETN8</text>
<text x="123.3" y="94.1">PETP9</text>
<text x="99.1" y="96.5">PERN9</text>
<text x="99.1" y="98.9">PERP10</text>
<text x="99.1" y="101.3">PERN10</text>
<text x="122" y="101.3">PETN10</text>
<text x="122.1" y="98.9">PETP10</text>
<text x="123.2" y="96.5">PETN9</text>
<text x="99.1" y="103.7">PERP11</text>
<text x="99.1" y="106.1">PERN11</text>
<text x="122" y="106.1">PETN11</text>
<text x="122.1" y="103.7">PETP11</text>
<text x="99.1" y="108.5">PERP12</text>
<text x="99.1" y="110.8">PERN12</text>
<text x="99.1" y="113.2">PERP13</text>
<text x="122" y="110.8">PETN12</text>
<text x="122.1" y="108.5">PETP12</text>
<text x="122.1" y="113.2">PETP13</text>
<text x="99.1" y="115.6">PERN13</text>
<text x="99.1" y="118">PERP14</text>
<text x="122" y="115.6">PETN13</text>
<text x="122.1" y="118">PETP14</text>
<text x="99.1" y="120.4">PERN14</text>
<text x="99.1" y="122.8">PERP15</text>
<text x="99.1" y="125.2">PERN15</text>
<text x="122" y="120.4">PETN14</text>
<text x="122" y="125.2">PETN15</text>
<text x="122.1" y="122.8">PETP15</text>
</g>
<g font-size="2.1">
<text x="213.9" y="7.9">53</text>
<text x="213.9" y="10.3">53</text>
<text x="217.8" y="7.9">PEX_VGA_RXP[15..13]</text>
<text x="217.8" y="10.3">PEX_VGA_RXN[15..13]</text>
<text x="213.9" y="17.5">53</text>
<text x="217.8" y="17.5">PEX_VGA_RXP12</text>
<text x="23.9" y="21">+1.2VS_NB</text>
<text x="54.9" y="21">A_VDD_PCIE_1.2</text>
<text x="213.9" y="19.9">53</text>
<text x="217.8" y="19.9">PEX_VGA_RXN12</text>
<text x="216.3" y="27">53 PEX_VGA_RXN[11..9]</text>
<text x="216.3" y="24.6">53 PEX_VGA_RXP[11..9]</text>
<text x="174.8" y="31.8">CLK_PCIE_NB</text>
<text x="174.8" y="34.2">CLK_PCIE_NB#</text>
<text x="191.3" y="31.8">4</text>
<text x="192.4" y="34.2">4</text>
<text x="216.3" y="31.8">53 PEX_VGA_RXP[8..0]</text>
<text x="216.3" y="34.2">53 PEX_VGA_RXN[8..0]</text>
<text x="213.9" y="36.6">53</text>
<text x="213.9" y="38.9">53</text>
<text x="217.8" y="36.6">EXP_VGA_RXP[15..0]</text>
<text x="217.8" y="38.9">EXP_VGA_RXN[15..0]</text>
<text x="1.4" y="43.7">19,22,29</text>
<text x="10.5" y="46.1">7,20</text>
<text x="11.5" y="43.7">PCIE_WAKE#</text>
<text x="16.3" y="46.1">PCI_INTA#</text>
<text x="124.2" y="145.2">+3VSUS</text>
<text x="126.5" y="173.9">@</text>
<text x="198.9" y="188.2">Size</text>
<text x="207.5" y="188.2">Project Name</text>
<text x="273.6" y="188.4">Rev</text>
<text x="195.8" y="195.3">Date:</text>
<text x="243.5" y="195.3">Sheet</text>
<text x="262.6" y="195.3">of</text>
</g>
<g font-size="2.1" fill="#f00">
<text x="253.5" y="16.3">PEX_VGA_RXP12</text>
<text x="253.5" y="18.6">PEX_VGA_RXN12</text>
<text x="41.1" y="42.5">PCIE_WAKE#</text>
<text x="41.1" y="44.9">PCI_INTA#</text>
<text x="62.5" y="49.7">EXP_VGA_RXP0</text>
<text x="69.7" y="52.1">EXP_VGA_RXN0</text>
<text x="138.9" y="52.1">PCIENB_TXN0</text>
<text x="138.9" y="49.7">PCIENB_TXP0</text>
<text x="198.6" y="52.1">PEX_VGA_RXN0</text>
<text x="201" y="49.7">PEX_VGA_RXP0</text>
<text x="62.5" y="54.4">EXP_VGA_RXP1</text>
<text x="62.5" y="59.2">EXP_VGA_RXP2</text>
<text x="69.7" y="56.9">EXP_VGA_RXN1</text>
<text x="138.9" y="54.4">PCIENB_TXP1</text>
<text x="138.9" y="56.9">PCIENB_TXN1</text>
<text x="138.9" y="59.2">PCIENB_TXP2</text>
<text x="198.6" y="56.9">PEX_VGA_RXN1</text>
<text x="201" y="54.4">PEX_VGA_RXP1</text>
<text x="201" y="59.2">PEX_VGA_RXP2</text>
<text x="62.5" y="64">EXP_VGA_RXP3</text>
<text x="69.7" y="61.6">EXP_VGA_RXN2</text>
<text x="138.9" y="61.6">PCIENB_TXN2</text>
<text x="138.9" y="64">PCIENB_TXP3</text>
<text x="198.6" y="61.6">PEX_VGA_RXN2</text>
<text x="201" y="64">PEX_VGA_RXP3</text>
<text x="62.5" y="68.8">EXP_VGA_RXP4</text>
<text x="69.7" y="66.4">EXP_VGA_RXN3</text>
<text x="69.7" y="71.2">EXP_VGA_RXN4</text>
<text x="138.9" y="66.4">PCIENB_TXN3</text>
<text x="138.9" y="68.8">PCIENB_TXP4</text>
<text x="138.9" y="71.2">PCIENB_TXN4</text>
<text x="198.6" y="66.4">PEX_VGA_RXN3</text>
<text x="198.6" y="71.2">PEX_VGA_RXN4</text>
<text x="201" y="68.8">PEX_VGA_RXP4</text>
<text x="62.5" y="73.5">EXP_VGA_RXP5</text>
<text x="69.7" y="75.9">EXP_VGA_RXN5</text>
<text x="138.9" y="73.5">PCIENB_TXP5</text>
<text x="138.9" y="75.9">PCIENB_TXN5</text>
<text x="198.6" y="75.9">PEX_VGA_RXN5</text>
<text x="201" y="73.5">PEX_VGA_RXP5</text>
<text x="62.5" y="78.3">EXP_VGA_RXP6</text>
<text x="62.5" y="83.1">EXP_VGA_RXP7</text>
<text x="69.7" y="80.7">EXP_VGA_RXN6</text>
<text x="138.9" y="78.3">PCIENB_TXP6</text>
<text x="138.9" y="80.7">PCIENB_TXN6</text>
<text x="138.9" y="83.1">PCIENB_TXP7</text>
<text x="198.6" y="80.7">PEX_VGA_RXN6</text>
<text x="201" y="78.3">PEX_VGA_RXP6</text>
<text x="201" y="83.1">PEX_VGA_RXP7</text>
<text x="62.5" y="87.9">EXP_VGA_RXP8</text>
<text x="69.7" y="85.5">EXP_VGA_RXN7</text>
<text x="138.9" y="85.5">PCIENB_TXN7</text>
<text x="138.9" y="87.9">PCIENB_TXP8</text>
<text x="198.6" y="85.5">PEX_VGA_RXN7</text>
<text x="201" y="87.9">PEX_VGA_RXP8</text>
<text x="62.5" y="92.7">EXP_VGA_RXP9</text>
<text x="69.7" y="90.3">EXP_VGA_RXN8</text>
<text x="69.7" y="95">EXP_VGA_RXN9</text>
<text x="138.9" y="90.3">PCIENB_TXN8</text>
<text x="138.9" y="92.7">PCIENB_TXP9</text>
<text x="138.9" y="95">PCIENB_TXN9</text>
<text x="198.6" y="90.3">PEX_VGA_RXN8</text>
<text x="198.6" y="95">PEX_VGA_RXN9</text>
<text x="201" y="92.7">PEX_VGA_RXP9</text>
<text x="62.5" y="97.4">EXP_VGA_RXP10</text>
<text x="69.7" y="99.8">EXP_VGA_RXN10</text>
<text x="138.9" y="97.4">PCIENB_TXP10</text>
<text x="138.9" y="99.8">PCIENB_TXN10</text>
<text x="198.6" y="99.8">PEX_VGA_RXN10</text>
<text x="201" y="97.4">PEX_VGA_RXP10</text>
<text x="62.5" y="102.2">EXP_VGA_RXP11</text>
<text x="62.5" y="107">EXP_VGA_RXP12</text>
<text x="69.7" y="104.6">EXP_VGA_RXN11</text>
<text x="138.9" y="102.2">PCIENB_TXP11</text>
<text x="138.9" y="104.6">PCIENB_TXN11</text>
<text x="138.9" y="107">PCIENB_TXP12</text>
<text x="198.6" y="104.6">PEX_VGA_RXN11</text>
<text x="201" y="102.2">PEX_VGA_RXP11</text>
<text x="201" y="107">PEX_VGA_RXP12</text>
<text x="62.5" y="111.8">EXP_VGA_RXP13</text>
<text x="69.7" y="109.3">EXP_VGA_RXN12</text>
<text x="138.9" y="109.3">PCIENB_TXN12</text>
<text x="138.9" y="111.8">PCIENB_TXP13</text>
<text x="198.6" y="109.3">PEX_VGA_RXN12</text>
<text x="201" y="111.8">PEX_VGA_RXP13</text>
<text x="62.5" y="116.5">EXP_VGA_RXP14</text>
<text x="69.7" y="118.9">EXP_VGA_RXN14</text>
<text x="69.7" y="114.1">EXP_VGA_RXN13</text>
<text x="138.9" y="114.1">PCIENB_TXN13</text>
<text x="138.9" y="116.5">PCIENB_TXP14</text>
<text x="138.9" y="118.9">PCIENB_TXN14</text>
<text x="198.6" y="114.1">PEX_VGA_RXN13</text>
<text x="198.6" y="118.9">PEX_VGA_RXN14</text>
<text x="201" y="116.5">PEX_VGA_RXP14</text>
<text x="62.5" y="121.3">EXP_VGA_RXP15</text>
<text x="69.7" y="123.7">EXP_VGA_RXN15</text>
<text x="138.9" y="123.7">PCIENB_TXN15</text>
<text x="138.9" y="121.3">PCIENB_TXP15</text>
<text x="198.6" y="123.7">PEX_VGA_RXN15</text>
<text x="201" y="121.3">PEX_VGA_RXP15</text>
<text x="98.1" y="178.6">PCI_INTA#</text>
<text x="197.2" y="184.8">ASUSTeK Computer INC</text>
</g>
<g font-size="2.1" fill="#000080">
<text x="35.8" y="25.8">L901</text>
<text x="97.9" y="25.8">U601D</text>
<text x="31" y="33">120Ohm/100Mhz</text>
<text x="50.1" y="33">C940</text>
<text x="50.1" y="35.4">0.01UF/16V</text>
<text x="62.1" y="30.6">C903</text>
<text x="62.1" y="33">0.1UF/16V</text>
<text x="76.4" y="30.6">C906</text>
<text x="76.4" y="33">1UF/16V</text>
<text x="155.2" y="49.7">C918</text>
<text x="169.5" y="52.1">C928</text>
<text x="171.9" y="49.7">0.1UF/10V</text>
<text x="186.2" y="52.1">0.1UF/10V</text>
<text x="155.2" y="59.3">C920</text>
<text x="155.2" y="54.5">C919</text>
<text x="169.5" y="56.9">C929</text>
<text x="171.9" y="59.3">0.1UF/10V</text>
<text x="171.9" y="54.5">0.1UF/10V</text>
<text x="186.2" y="56.9">0.1UF/10V</text>
<text x="155.2" y="64">C921</text>
<text x="169.5" y="61.6">C930</text>
<text x="171.9" y="64">0.1UF/10V</text>
<text x="186.2" y="61.6">0.1UF/10V</text>
<text x="155.2" y="68.8">C922</text>
<text x="169.5" y="71.2">C932</text>
<text x="169.5" y="66.4">C931</text>
<text x="171.9" y="68.8">0.1UF/10V</text>
<text x="186.2" y="71.2">0.1UF/10V</text>
<text x="186.2" y="66.4">0.1UF/10V</text>
<text x="155.2" y="73.6">C923</text>
<text x="169.5" y="75.9">C933</text>
<text x="171.9" y="73.6">0.1UF/10V</text>
<text x="186.2" y="75.9">0.1UF/10V</text>
<text x="155.2" y="78.4">C924</text>
<text x="155.2" y="83.1">C925</text>
<text x="169.5" y="80.7">C934</text>
<text x="171.9" y="78.4">0.1UF/10V</text>
<text x="171.9" y="83.1">0.1UF/10V</text>
<text x="186.2" y="80.7">0.1UF/10V</text>
<text x="155.2" y="87.9">C926</text>
<text x="169.5" y="85.5">C935</text>
<text x="171.9" y="87.9">0.1UF/10V</text>
<text x="186.2" y="85.5">0.1UF/10V</text>
<text x="155.2" y="92.7">C927</text>
<text x="155.2" y="95.1">C912</text>
<text x="167.1" y="95.1">0.1UF/10V</text>
<text x="169.5" y="95.1">C937</text>
<text x="169.5" y="90.3">C936</text>
<text x="171.9" y="92.7">0.1UF/10V</text>
<text x="186.2" y="95.1">0.1UF/10V</text>
<text x="186.2" y="90.3">0.1UF/10V</text>
<text x="160" y="99.8">C904</text>
<text x="167.1" y="99.8">0.1UF/10V</text>
<text x="174.3" y="97.5">C909</text>
<text x="181.4" y="97.5">0.1UF/10V</text>
<text x="160" y="104.6">C913</text>
<text x="167.1" y="104.6">0.1UF/10V</text>
<text x="174.3" y="102.2">C905</text>
<text x="174.3" y="107">C902</text>
<text x="181.4" y="102.2">0.1UF/10V</text>
<text x="181.4" y="107">0.1UF/10V</text>
<text x="160" y="109.4">C910</text>
<text x="167.1" y="109.4">0.1UF/10V</text>
<text x="174.3" y="111.8">C907</text>
<text x="181.4" y="111.8">0.1UF/10V</text>
<text x="160" y="119">C916</text>
<text x="160" y="114.2">C901</text>
<text x="167.1" y="119">0.1UF/10V</text>
<text x="167.1" y="114.2">0.1UF/10V</text>
<text x="174.3" y="116.5">C914</text>
<text x="181.4" y="116.5">0.1UF/10V</text>
<text x="174.3" y="121.3">C908</text>
<text x="181.4" y="121.3">0.1UF/10V</text>
<text x="97.9" y="128.5">SIS671DX</text>
<text x="132.5" y="159.5">R903</text>
<text x="133.7" y="163.4">10KOhm</text>
</g>
<text font-size="2.1" fill="#008000" x="50.1" y="37.8">@</text>
<g font-size="2.1" fill="#00f">
<text x="109.8" y="70.9">PCIE</text>
<text x="198.6" y="191.5">A4</text>
<text x="273.4" y="191.8">1.0</text>
<text x="202.9" y="195.3">Monday, November 03, 2008</text>
<text x="255.5" y="195.3">9</text>
<text x="269.8" y="195.3">94</text>
</g>
</svg>
